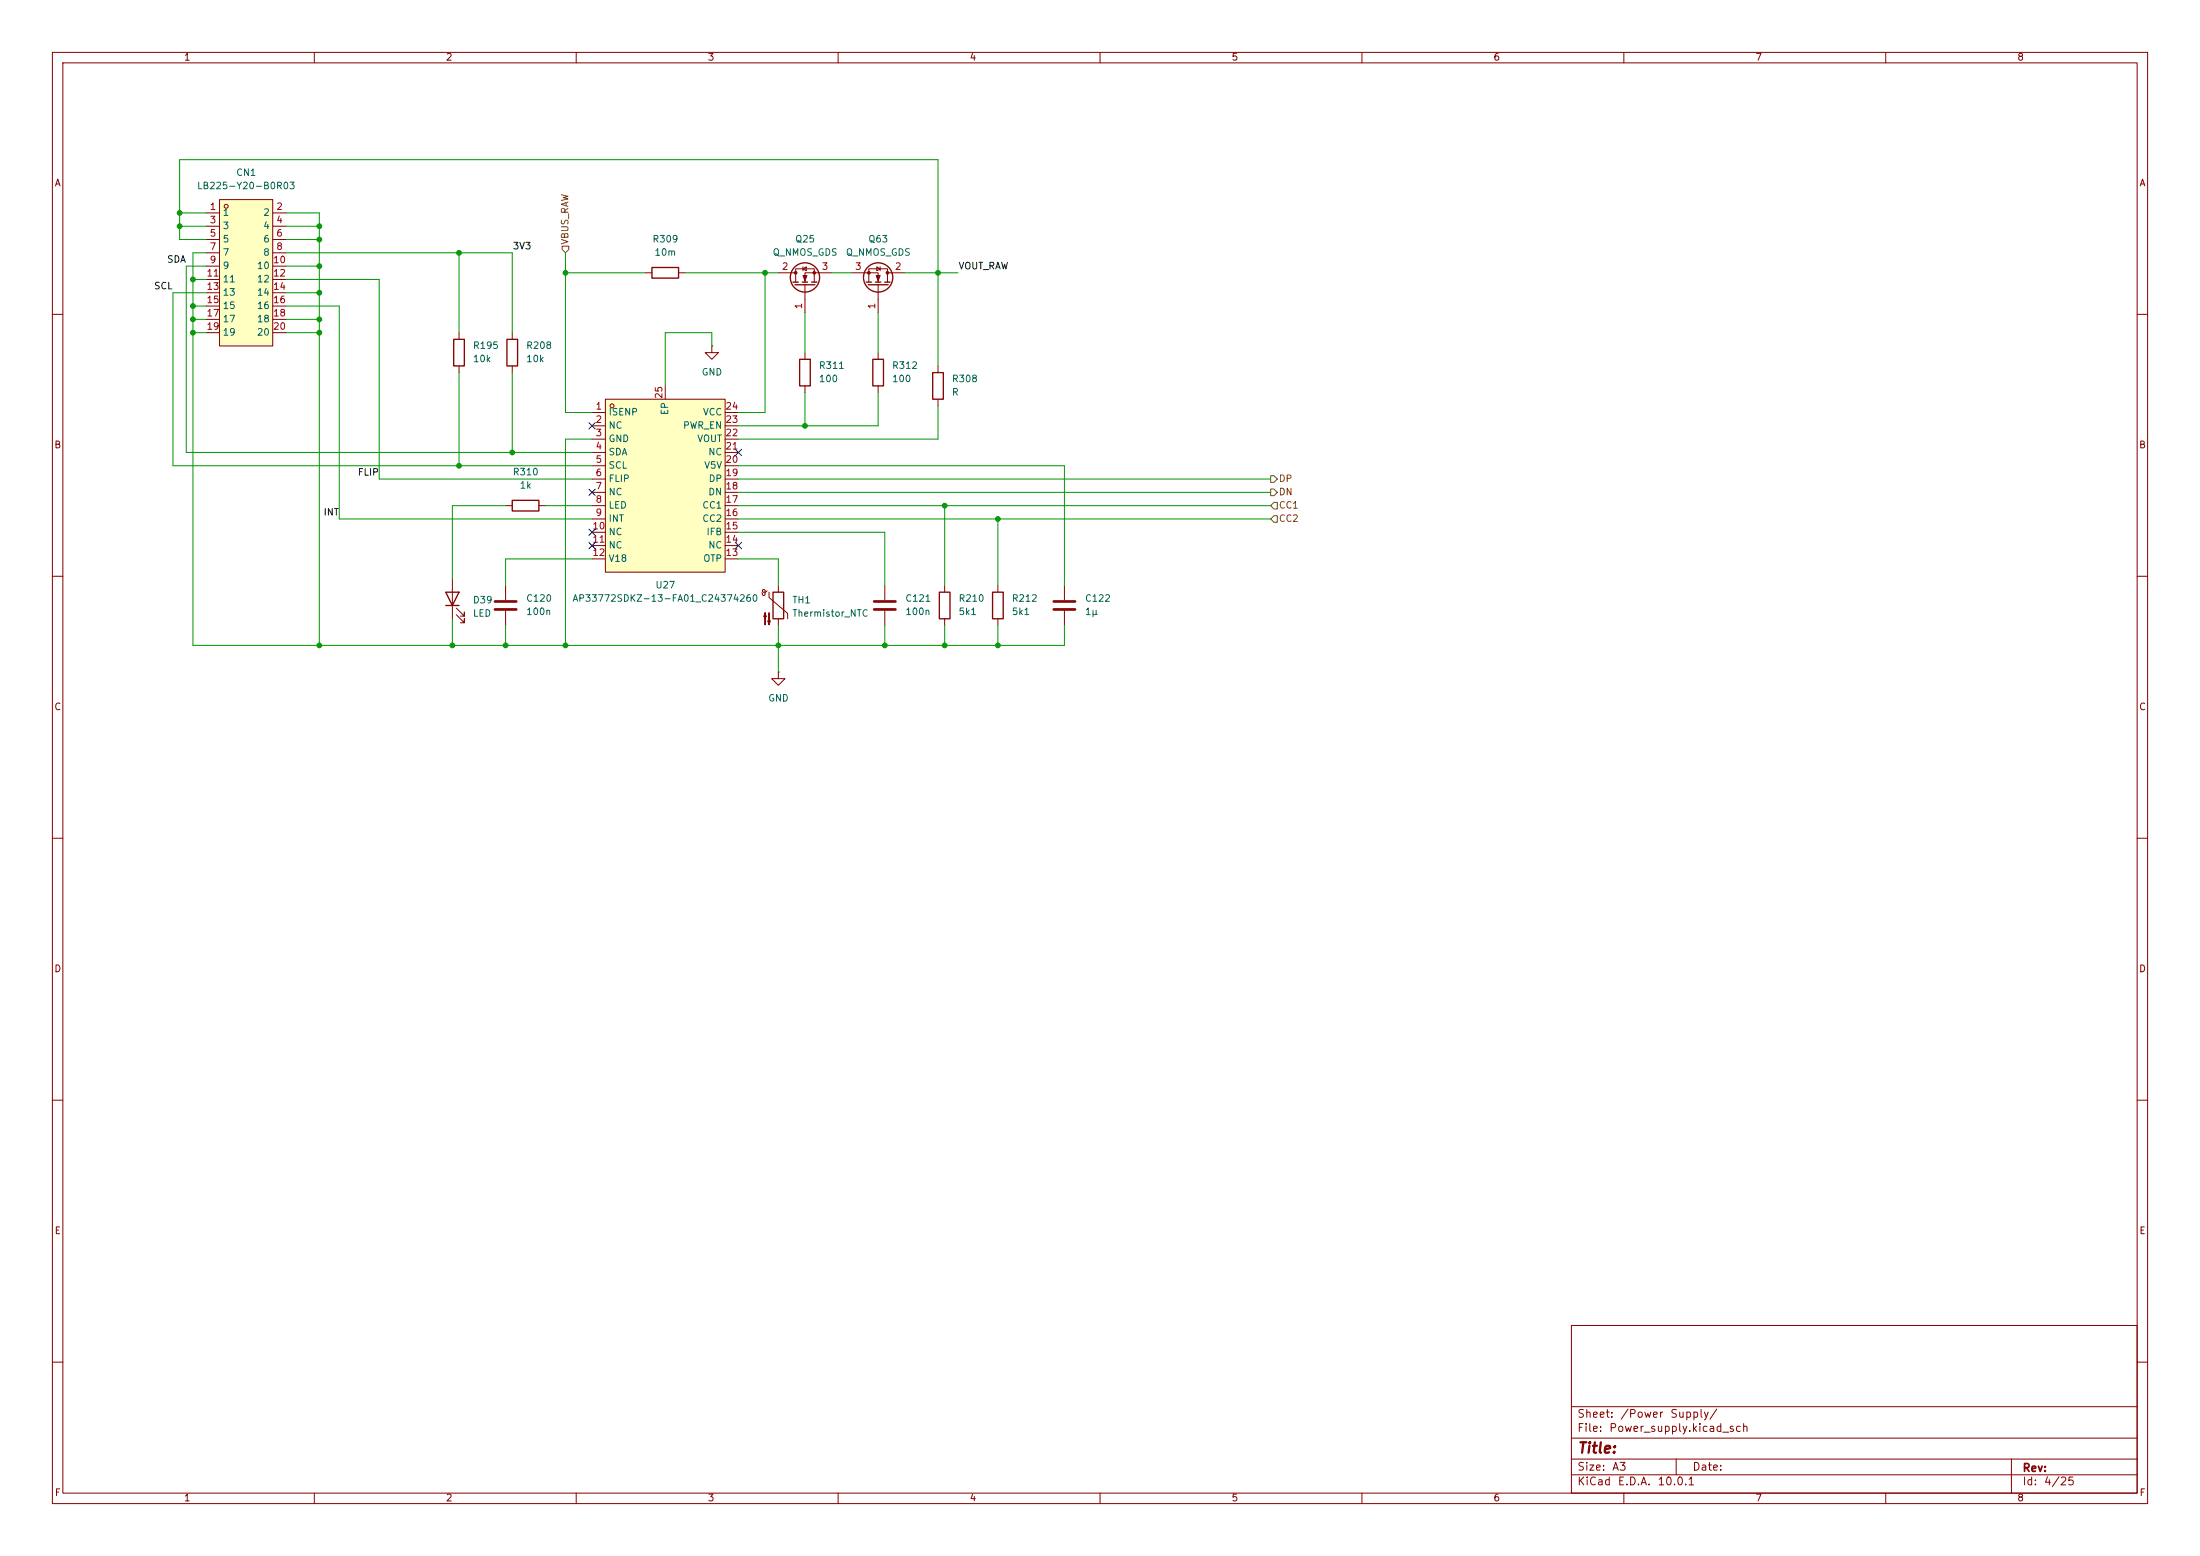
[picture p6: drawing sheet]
<svg xmlns="http://www.w3.org/2000/svg" width="420mm" height="297mm" viewBox="0 0 420 297" stroke-linecap="round" stroke-linejoin="round" font-family="sans-serif">
<g fill="none" stroke="#840000" stroke-width=".19">
<path d="M10 10h400v277h-400zM12 12h396v273h-396zM60 10v2M110 10v2M160 10v2M210 10v2M260 10v2M310 10v2M360 10v2M123.2 52.1h1.3M129.5 52.1h1.3M148.6 52.1h3.3"/>
<path d="M151.9 53.8v-2.5h3.5v2.5M153.3 51.3l.6-.4v.8zM153.3 50.9v.8M153.7 54.4v5.3M158.7 52.1h-5v1.7M10 60h2M87.6 63.5v1.3M87.6 69.9v1.2M153.7 67.3v1.3M153.7 73.7v1.2M167.6 67.3v1.3M167.6 73.7v1.2"/>
<path d="M179.1 69.9v1.2M179.1 76.2v1.3M408 60h2M10 110h2M408 110h2M10 160h2M408 160h2M10 210h2M408 210h2M300 253h108v32h-108zM10 260h2M300 278.5h108"/>
<path d="M300 274.5h108M300 268.5h108M320 278.5v3M384 278.5v6.5M408 260h2M60 285v2M110 285v2M160 285v2M210 285v2M260 285v2M300 281.5h108M310 285v2"/>
<path d="M360 285v2"/>
</g>
<g fill="none" stroke="#840000" stroke-width=".25">
<path d="M124.5 51.1h5v2h-5zM151.4 53.8h1M151.8 54.4h3.8M153.2 53.8h1M154.9 53.8h1.1M86.6 64.8h2v5.1h-2zM152.7 68.6h2v5.1h-2zM166.6 68.6h2.1v5.1h-2.1zM178.1 71.1h2v5.1h-2z"/>
<circle cx="153.7" cy="53" r="2.79"/>
</g>
<g fill="#840000" stroke="#840000" stroke-width=".19">
<path d="M153.3 52.6h.8l-.4 1z"/>
<circle cx="151.9" cy="52.1" r=".25"/>
<circle cx="155.4" cy="52.1" r=".25"/>
</g>
<path d="M41.9 38.1h10.2v27.9h-10.2z" fill="#ffffc2"/>
<g fill="none" stroke="#840000" stroke-width=".19">
<path d="M41.9 38.1h10.2v27.9h-10.2zM39.4 40.6h2.5M39.4 43.2h2.5M39.4 45.7h2.5M39.4 48.3h2.5M39.4 50.8h2.5M39.4 53.3h2.5M39.4 55.9h2.5M39.4 58.4h2.5M52.1 40.6h2.5M52.1 43.2h2.5M52.1 45.7h2.5"/>
<path d="M52.1 48.3h2.5M52.1 50.8h2.5M52.1 53.3h2.5M52.1 55.9h2.5M52.1 58.4h2.5M162.6 52.1h5v1.7M165.9 53.8v-2.5h3.5v2.5M167.4 50.9l.6 .4-.6 .4zM167.6 54.4v5.3M168 50.9v.8M169.4 52.1h3.3M39.4 61h2.5"/>
<path d="M39.4 63.5h2.5M52.1 61h2.5M52.1 63.5h2.5M135.9 66v1.3h1.3l-1.3 1.3-1.3-1.3h1.3M135.9 66h.1M96.5 96.5h1.3M102.9 96.5h1.2M86.4 110.5v7.6M87.1 117.3l1.5 1.6v-.8v.8h-.7M87.1 116.1l1.5 1.5v-.8v.8h-.7M96.5 111.8v2.8M96.5 116.6v2.8"/>
<path d="M190.5 111.8v1.2M190.5 118.1v1.3"/>
<circle cx="43.2" cy="39.4" r=".38"/>
</g>
<g fill="none" stroke="#840000" stroke-width=".25">
<path d="M165.4 53.8h1M165.7 54.4h3.8M167.1 53.8h1M168.9 53.8h1M97.8 95.5h5.1v2h-5.1zM85.1 113h2.5l-1.2 2.6zM85.1 115.6h2.5M189.5 113h2v5.1h-2z"/>
<circle cx="167.6" cy="53" r="2.79"/>
</g>
<g fill="#840000" stroke="#840000" stroke-width=".19">
<path d="M167.3 52.6h.7l-.4 1z"/>
<circle cx="169.4" cy="52.1" r=".25"/>
<circle cx="165.9" cy="52.1" r=".25"/>
</g>
<path d="M94.5 114.8h4.1M94.5 116.3h4.1" fill="none" stroke="#840000" stroke-width=".51"/>
<path d="M115.6 76.2h22.8v33h-22.8z" fill="#ffffc2"/>
<g fill="none" stroke="#840000" stroke-width=".19">
<path d="M97.8 63.5v1.3M97.8 69.9v1.2M113 78.7h2.6M115.6 76.2h22.8v33h-22.8zM127 73.7v2.5M138.4 78.7h2.6M113 81.3h2.6M113 83.8h2.6M113 86.4h2.6M113 88.9h2.6M113 91.4h2.6M113 94h2.6"/>
<path d="M113 96.5h2.6M113 99.1h2.6M138.4 81.3h2.6M138.4 83.8h2.6M138.4 86.4h2.6M138.4 88.9h2.6M138.4 91.4h2.6M138.4 94h2.6M138.4 96.5h2.6M138.4 99.1h2.6M113 101.6h2.6M113 104.1h2.6"/>
<path d="M113 106.7h2.6M138.4 101.6h2.6M138.4 104.1h2.6M138.4 106.7h2.6M145.4 113.2l.1 .2M146.4 112.8l-.3 .2h-.4l-.2-.2 .1-.2 .4 .1v.7l-.2 .3-.3-.3M146.8 113v1l3.6 3.1v1M148.6 111.8v1.2M148.6 118.1v1.3M168.9 111.8v2.8M168.9 116.6v2.8M180.3 111.8v1.2"/>
<path d="M180.3 118.1v1.3M203.2 111.8v2.8M203.2 116.6v2.8M148.6 128.3v1.2h1.3l-1.3 1.3-1.3-1.3h1.3M148.6 128.3h.1"/>
<circle cx="116.8" cy="77.5" r=".38"/>
</g>
<path d="M96.8 64.8h2v5.1h-2zM147.6 113h2v5.1h-2zM179.3 113h2.1v5.1h-2.1z" fill="none" stroke="#840000" stroke-width=".25"/>
<path d="M166.9 114.8h4M166.9 116.3h4M201.2 114.8h4M201.2 116.3h4" fill="none" stroke="#840000" stroke-width=".51"/>
<g fill="#840000" stroke="#840000" stroke-width=".19">
<path d="M146 117l.3 .7h-.5l.2-.7v2.3z"/>
<path d="M146.8 117v2.3l-.2-.8h.5l-.3 .8z"/>
</g>
<path d="M107.3 47h1.3v.6l-.7 .7-.6-.7zM242.6 90.8h.6l.6 .6-.6 .7h-.6zM242.6 93.3h.6l.6 .7-.6 .6h-.6zM243.2 98.4h.6v1.3h-.6l-.6-.6zM243.2 95.9h.6v1.3h-.6l-.6-.7z" fill="none" stroke="#725600" stroke-width=".19"/>
<g fill="none" stroke="#009600" stroke-width=".19">
<path d="M34.3 43.2h5.1M34.3 40.6h5.1M36.8 53.3h2.6M36.8 58.4h2.6M39.4 45.7h-5.1v-15.2h144.8v39.4M39.4 55.9h-6.4v33h80M39.4 48.3h-2.6v74.9h166.4v-3.8M39.4 50.8h-3.8v35.6h77.4M54.6 43.2h6.4M54.6 40.6h6.4v82.6M54.6 58.4h10.2v40.7h48.2M54.6 53.3h17.8v38.1h40.6"/>
<path d="M54.6 50.8h6.4M54.6 48.3h43.2v15.2M54.6 55.9h6.4M54.6 45.7h6.4M87.6 48.3v15.2M107.9 52.1h15.3M107.9 48.3v30.4h5.1M130.8 52.1h17.8M146 52.1v26.6h-5M153.7 59.7v7.6M158.7 52.1h3.9M167.6 59.7v7.6"/>
<path d="M172.7 52.1h10.2M36.8 61h2.6M36.8 63.5h2.6M54.6 61h6.4M54.6 63.5h6.4M87.6 71.1v17.8M97.8 71.1v15.3M135.9 66v-2.5h-8.9v10.2M153.7 74.9v6.4M167.6 74.9v6.4h-26.6M179.1 77.5v6.3h-38.1M96.5 96.5h-10.1v14"/>
<path d="M104.1 96.5h8.9M113 83.8h-5.1v39.4M141 88.9h62.2v22.9M141 99.1h101.6M141 96.5h101.6M141 91.4h101.6M141 94h101.6M180.3 96.5v15.3M190.5 99.1v12.7M86.4 118.1v5.1M96.5 119.4v3.8M113 106.7h-16.5v5.1"/>
<path d="M141 101.6h27.9v10.2M141 106.7h7.6v5.1M148.6 119.4v8.9M168.9 119.4v3.8M180.3 119.4v3.8M190.5 119.4v3.8"/>
</g>
<path d="M112.4 80.7l1.2 1.2M112.4 93.4l1.2 1.2M113.6 80.7l-1.2 1.2M113.6 93.4l-1.2 1.2M140.4 85.8l1.2 1.2M141.6 85.8l-1.2 1.2M112.4 103.5l1.2 1.2M112.4 101l1.2 1.2M113.6 103.5l-1.2 1.2M113.6 101l-1.2 1.2M140.4 103.5l1.2 1.2M141.6 103.5l-1.2 1.2" fill="none" stroke="#000084" stroke-width=".19"/>
<g fill="#009600" stroke="#009600" stroke-width=".19">
<circle cx="36.8" cy="63.5" r=".46"/>
<circle cx="36.8" cy="61" r=".46"/>
<circle cx="61" cy="61" r=".46"/>
<circle cx="87.6" cy="48.3" r=".46"/>
<circle cx="36.8" cy="53.3" r=".46"/>
<circle cx="36.8" cy="58.4" r=".46"/>
<circle cx="61" cy="45.7" r=".46"/>
<circle cx="61" cy="55.9" r=".46"/>
<circle cx="61" cy="50.8" r=".46"/>
<circle cx="34.3" cy="40.6" r=".46"/>
<circle cx="34.3" cy="43.2" r=".46"/>
<circle cx="61" cy="63.5" r=".46"/>
<circle cx="61" cy="43.2" r=".46"/>
<circle cx="153.7" cy="81.3" r=".46"/>
<circle cx="146" cy="52.1" r=".46"/>
<circle cx="180.3" cy="96.5" r=".46"/>
<circle cx="179.1" cy="52.1" r=".46"/>
<circle cx="96.5" cy="123.2" r=".46"/>
<circle cx="86.4" cy="123.2" r=".46"/>
<circle cx="61" cy="123.2" r=".46"/>
<circle cx="87.6" cy="88.9" r=".46"/>
<circle cx="97.8" cy="86.4" r=".46"/>
<circle cx="107.9" cy="123.2" r=".46"/>
<circle cx="107.9" cy="52.1" r=".46"/>
<circle cx="190.5" cy="99.1" r=".46"/>
<circle cx="190.5" cy="123.2" r=".46"/>
<circle cx="148.6" cy="123.2" r=".46"/>
<circle cx="168.9" cy="123.2" r=".46"/>
<circle cx="180.3" cy="123.2" r=".46"/>
</g>
<text font-size="2" fill="#840000" x="301" y="277.9">Title:</text>
<g font-size="1.5" fill="#840000">
<text x="301" y="273.7">File:</text>
<text x="301" y="271">Sheet:</text>
<text x="307.1" y="273.7">Power_supply.kicad_sch</text>
<text x="309.2" y="271">/Power</text>
<text x="318.7" y="271">Supply/</text>
<text x="301" y="281.1">Size:</text>
<text x="307.6" y="281.1">A3</text>
<text x="323" y="281.1">Date:</text>
<text x="386" y="281.3">Rev:</text>
<text x="301" y="283.9">KiCad</text>
<text x="308.7" y="283.9">E.D.A.</text>
<text x="316.3" y="283.9">10.0.1</text>
<text x="386" y="283.9">Id:</text>
<text x="390.1" y="283.9">4/25</text>
</g>
<g font-size="1.3" fill="#840000">
<text x="35" y="11.9">1</text>
<text x="85" y="11.9">2</text>
<text x="135" y="11.9">3</text>
<text x="185" y="11.9">4</text>
<text x="235" y="11.9">5</text>
<text x="285" y="11.9">6</text>
<text x="335" y="11.9">7</text>
<text x="385" y="11.9">8</text>
<text x="10.3" y="35.9">A</text>
<text x="408.3" y="35.9">A</text>
<text x="10.3" y="85.9">B</text>
<text x="408.2" y="85.9">B</text>
<text x="10.3" y="135.9">C</text>
<text x="408.2" y="135.9">C</text>
<text x="10.3" y="185.9">D</text>
<text x="408.2" y="185.9">D</text>
<text x="10.3" y="235.9">E</text>
<text x="408.3" y="235.9">E</text>
<text x="10.3" y="285.9">F</text>
<text x="35" y="286.9">1</text>
<text x="85" y="286.9">2</text>
<text x="135" y="286.9">3</text>
<text x="185" y="286.9">4</text>
<text x="235" y="286.9">5</text>
<text x="285" y="286.9">6</text>
<text x="335" y="286.9">7</text>
<text x="385" y="286.9">8</text>
<text x="408.3" y="285.9">F</text>
</g>
<g font-size="1.3" fill="#006464">
<text x="45" y="33.9">CN1</text>
<text x="37.5" y="36.4">LB225-Y20-B0R03</text>
<text x="42.4" y="41.5">1</text>
<text x="50.1" y="41.5">2</text>
<text x="42.4" y="44">3</text>
<text x="42.4" y="46.6">5</text>
<text x="50.1" y="44">4</text>
<text x="50.1" y="46.6">6</text>
<text x="124.4" y="46.6">R309</text>
<text x="151.7" y="46.6">Q25</text>
<text x="165.7" y="46.6">Q63</text>
<text x="42.4" y="49.1">7</text>
<text x="42.4" y="51.7">9</text>
<text x="48.9" y="51.7">10</text>
<text x="50.1" y="49.1">8</text>
<text x="124.8" y="49.1">10m</text>
<text x="147.4" y="49.1">Q_NMOS_GDS</text>
<text x="161.4" y="49.1">Q_NMOS_GDS</text>
<text x="42.4" y="54.2">11</text>
<text x="42.4" y="56.7">13</text>
<text x="42.4" y="59.3">15</text>
<text x="48.9" y="54.2">12</text>
<text x="48.9" y="56.7">14</text>
<text x="48.9" y="59.3">16</text>
<text x="42.4" y="61.8">17</text>
<text x="42.4" y="64.4">19</text>
<text x="48.9" y="61.8">18</text>
<text x="48.9" y="64.4">20</text>
<text x="90.2" y="66.9">R195</text>
<text x="90.2" y="69.4">10k</text>
<text x="100.3" y="66.9">R208</text>
<text x="100.3" y="69.4">10k</text>
<text x="133.9" y="72">GND</text>
<text x="156.2" y="70.7">R311</text>
<text x="170.2" y="70.7">R312</text>
<text x="156.2" y="73.3">100</text>
<text x="170.2" y="73.3">100</text>
<text x="181.6" y="73.3">R308</text>
<text x="181.6" y="75.8">R</text>
<text x="116.1" y="79.6">ISENP</text>
<text x="116.1" y="82.1">NC</text>
<text x="127.9" y="79.3" transform="rotate(-90 127.9 79.3)">EP</text>
<text x="130.3" y="82.1">PWR_EN</text>
<text x="134.1" y="79.6">VCC</text>
<text x="116.1" y="84.7">GND</text>
<text x="116.1" y="87.2">SDA</text>
<text x="116.1" y="89.8">SCL</text>
<text x="133" y="84.7">VOUT</text>
<text x="134.3" y="89.8">V5V</text>
<text x="135.1" y="87.2">NC</text>
<text x="97.8" y="91">R310</text>
<text x="99.1" y="93.6">1k</text>
<text x="116.1" y="92.3">FLIP</text>
<text x="116.1" y="94.8">NC</text>
<text x="135.1" y="94.8">DN</text>
<text x="135.2" y="92.3">DP</text>
<text x="116.1" y="97.4">LED</text>
<text x="116.1" y="99.9">INT</text>
<text x="134" y="99.9">CC2</text>
<text x="134" y="97.4">CC1</text>
<text x="116.1" y="102.5">NC</text>
<text x="116.1" y="105">NC</text>
<text x="116.1" y="107.5">V18</text>
<text x="134.2" y="107.5">OTP</text>
<text x="134.8" y="102.5">IFB</text>
<text x="135.1" y="105">NC</text>
<text x="125" y="112.6">U27</text>
<text x="90.2" y="118">LED</text>
<text x="90.2" y="115.5">D39</text>
<text x="100.3" y="115.2">C120</text>
<text x="100.3" y="117.7">100n</text>
<text x="109.2" y="115.2">AP33772SDKZ-13-FA01_C24374260</text>
<text x="151.1" y="115.5">TH1</text>
<text x="151.1" y="118">Thermistor_NTC</text>
<text x="172.7" y="115.2">C121</text>
<text x="172.7" y="117.7">100n</text>
<text x="182.9" y="115.2">R210</text>
<text x="182.9" y="117.7">5k1</text>
<text x="193" y="115.2">R212</text>
<text x="193" y="117.7">5k1</text>
<text x="207" y="115.2">C122</text>
<text x="207" y="117.7">1µ</text>
<text x="146.6" y="134.2">GND</text>
</g>
<g font-size="1.3" fill="#a90000">
<text x="39.9" y="40.4">1</text>
<text x="52.6" y="40.4">2</text>
<text x="39.9" y="42.9">3</text>
<text x="39.9" y="45.5">5</text>
<text x="52.6" y="42.9">4</text>
<text x="52.6" y="45.5">6</text>
<text x="39.3" y="53.1">11</text>
<text x="39.9" y="48">7</text>
<text x="39.9" y="50.5">9</text>
<text x="52" y="50.5">10</text>
<text x="52" y="53.1">12</text>
<text x="52.6" y="48">8</text>
<text x="149.2" y="51.8">2</text>
<text x="156.8" y="51.8">3</text>
<text x="163.1" y="51.8">3</text>
<text x="170.7" y="51.8">2</text>
<text x="39.3" y="55.6">13</text>
<text x="39.3" y="58.2">15</text>
<text x="52" y="55.6">14</text>
<text x="52" y="58.2">16</text>
<text x="153.4" y="59.1" transform="rotate(-90 153.4 59.1)">1</text>
<text x="167.4" y="59.1" transform="rotate(-90 167.4 59.1)">1</text>
<text x="39.3" y="60.7">17</text>
<text x="39.3" y="63.2">19</text>
<text x="52" y="60.7">18</text>
<text x="52" y="63.2">20</text>
<text x="126.7" y="76.2" transform="rotate(-90 126.7 76.2)">25</text>
<text x="113.6" y="78.5">1</text>
<text x="113.6" y="81">2</text>
<text x="113.6" y="83.6">3</text>
<text x="138.4" y="83.6">22</text>
<text x="138.4" y="81">23</text>
<text x="138.4" y="78.5">24</text>
<text x="113.6" y="86.1">4</text>
<text x="113.6" y="88.6">5</text>
<text x="138.4" y="88.6">20</text>
<text x="138.4" y="86.1">21</text>
<text x="113.6" y="91.2">6</text>
<text x="113.6" y="93.7">7</text>
<text x="138.4" y="93.7">18</text>
<text x="138.4" y="91.2">19</text>
<text x="113" y="101.3">10</text>
<text x="113.6" y="96.3">8</text>
<text x="113.6" y="98.8">9</text>
<text x="138.4" y="101.3">15</text>
<text x="138.4" y="98.8">16</text>
<text x="138.4" y="96.3">17</text>
<text x="113" y="103.9">11</text>
<text x="113" y="106.4">12</text>
<text x="138.4" y="106.4">13</text>
<text x="138.4" y="103.9">14</text>
</g>
<g font-size="1.3" fill="#0f0f0f">
<text x="97.8" y="47.9">3V3</text>
<text x="31.8" y="50.5">SDA</text>
<text x="182.9" y="51.7">VOUT_RAW</text>
<text x="29.3" y="55.5">SCL</text>
<text x="68.2" y="91.1">FLIP</text>
<text x="61.7" y="98.7">INT</text>
</g>
<g font-size="1.3" fill="#725600">
<text x="108.8" y="46.8" transform="rotate(-90 108.8 46.8)">VBUS_RAW</text>
<text x="244" y="92.3">DP</text>
<text x="244" y="94.8">DN</text>
<text x="244" y="99.9">CC2</text>
<text x="244" y="97.4">CC1</text>
</g>
</svg>
